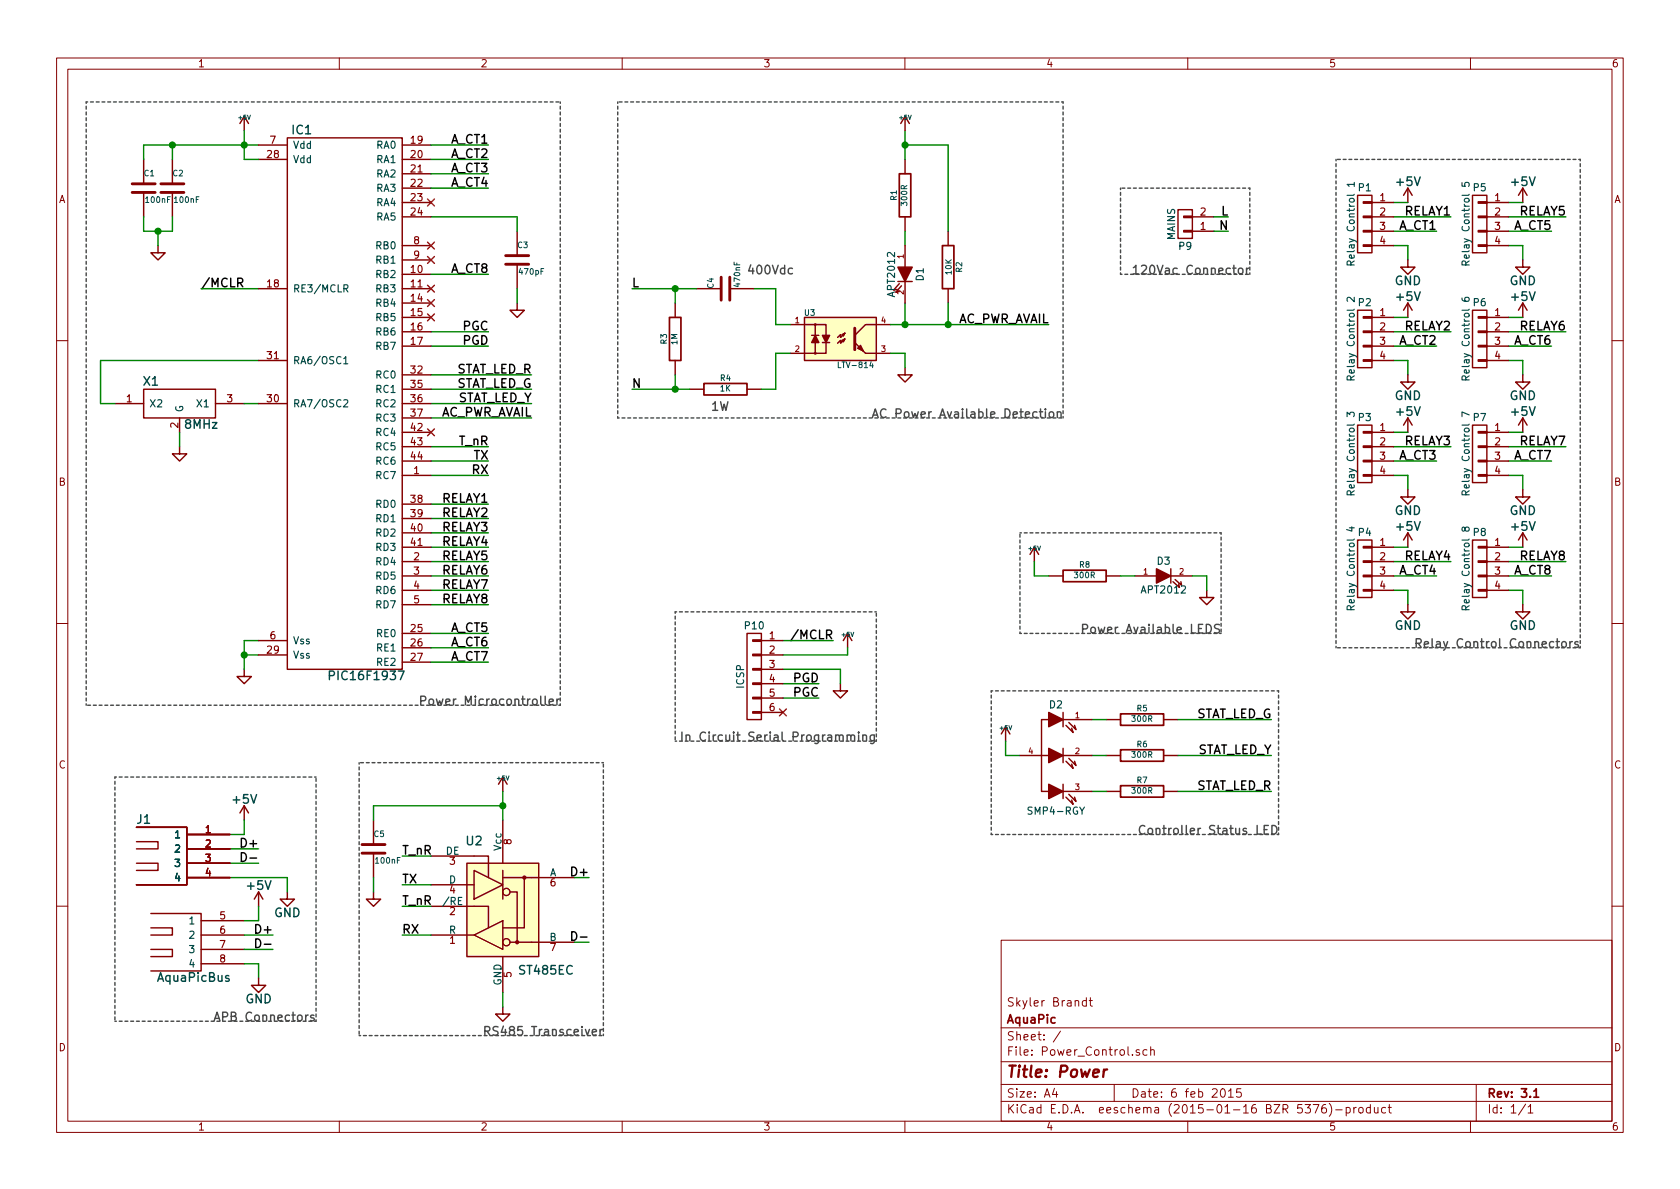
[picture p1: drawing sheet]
<svg xmlns="http://www.w3.org/2000/svg" width="297mm" height="210mm" viewBox="0 0 297 210" stroke-linecap="round" stroke-linejoin="round" font-family="sans-serif">
<g fill="none" stroke="#840000" stroke-width=".18">
<path d="M10 10.3h277v189.9h-277zM12 12.2h273v186.1h-273zM60 10.3v1.9M110 10.3v1.9M160 10.3v1.9M210 10.3v1.9M260 10.3v1.9M10 60.2h2M285 60.2h2M10 110.3h2M285 110.3h2M10 160.2h2"/>
<path d="M177 166.3h108v32h-108zM192.1 177l-.5-.1-.2 .3v.6l.2 .1 .5-.1M192.1 176.4v1.5M192.6 176.9h.5M192.8 176.4v1.3l.3 .2M285 160.2h2M60 198.3v1.9M110 198.3v1.9M160 198.3v1.9M177 194.8h108M177 191.8h108M177 187.8h108"/>
<path d="M177 181.8h108M186.4 192.5l-.3 1h.9M186.8 193v1M187.5 182.3l-1.3 2M197 191.8v3M201.4 185.7a.37 .37 0 0 0-.5 .1v.2l.5 .2 .1 .1-.2 .3-.4-.1M202.8 185.7l-.4-.1-.3 .3 .1 .6 .2 .1 .4-.1M203.5 185.7l.2-.1 .3 .1 .1 .9M203.5 185.1v1.5M210 198.3v1.9M215.9 192.7l.2-.2a.81 .81 0 0 1 .6 .6 .81 .81 0 0 1-.3 .8l-.1 .1a.79 .79 0 0 1-.4-1.3zM217.2 193l.4-.5v1.5"/>
<path d="M217.2 194h.9M219.4 192.5h-.7l-.1 .7 .2-.1 .5 .1 .2 .2-.1 .5-.2 .1-.6-.1M232.2 195.3h1l-.7 1.5M234.4 195.3a.59 .59 0 0 0-.7 .7l.1 .7 .2 .1 .5-.1v-.5l-.1-.2-.4-.1-.3 .3M235 195.1a1.71 1.71 0 0 1 0 2.3M236.2 196.3h1.1M238 195.9l.5-.1 .2 .3-.1 .6h-.6M238 195.8v1.5M239.4 195.8v1M239.8 195.8l-.4 .3M240.3 196l.2-.2 .4 .2 .1 .5-.1 .2-.4 .1-.2-.1zM242.3 195.9l-.4-.1-.3 .3 .1 .6 .2 .1 .4-.1"/>
<path d="M242.3 195.3v1.5M243 195.8l.1 .9 .3 .1 .2-.1M243.6 195.8v1M245 195.9l-.4-.1-.3 .3v.6l.3 .1 .4-.1M245.4 195.8h.6M245.6 195.3v1.3l.4 .2M260 198.3v1.9M261 191.8v6.5M269.7 195.2l-1.2 2M270.2 195.8l.4-.5v1.5M270.2 196.8h.8"/>
</g>
<path d="M159 30.7h2v7.6h-2zM118.4 56.1h2v7.6h-2zM166.6 43.4h2.1v7.6h-2.1zM124.5 67.8h7.6v2h-7.6zM188 100.8h7.6v2.1h-7.6zM198.1 126.2h7.6v2.1h-7.6zM198.1 132.6h7.6v2h-7.6zM198.1 138.9h7.6v2.1h-7.6zM271.2 193l.4-.5v1.5M271.2 194h.9" fill="none" stroke="#840000" stroke-width=".3"/>
<path d="M195.2 189.1l-.2 1.3M195.8 189.1a.54 .54 0 0 0-.7 .4" fill="none" stroke="#840000" stroke-width=".41"/>
<g fill="none" stroke="#840000" stroke-width=".25">
<path d="M25.4 28.2v4.3M25.4 34v4.3M30.5 28.2v4.3M30.5 34v4.3M43.2 20.6l-.8 1.2M43.2 20.6v2.5M43.2 20.6l.7 1.2M45.7 25.6h5.1M45.7 28.2h5.1M50.8 24.4h20.3v94h-20.3zM71.1 38.3h5.1M71.1 25.6h5.1"/>
<path d="M71.1 28.2h5.1M71.1 30.7h5.1M71.1 33.3h5.1M71.1 35.8h5.1M160 20.6v2.5M160 28.2v2.5M160 38.3v2.6M160 20.6l-.7 1.2M160 20.6l.8 1.2M208.3 37.1h2.5v5.1h-2.5zM209.3 38.2h1.5v.3h-1.5zM210.8 38.3h3.8"/>
<path d="M240 34.5h2.6v10.2h-2.6zM241 38.2h1.6v.3h-1.6zM241 35.7h1.6v.2h-1.6zM242.6 38.3h3.8M242.6 35.8h3.8M248.9 33.3v2.5M248.9 33.3l-.7 1.2M248.9 33.3l.8 1.2M260.3 34.5h2.6v10.2h-2.6zM261.4 38.2h1.5v.3h-1.5zM261.4 35.7h1.5v.2h-1.5zM262.9 38.3h3.8"/>
<path d="M262.9 35.8h3.8M269.2 33.3v2.5M269.2 33.3l-.7 1.2M269.2 33.3l.8 1.2M27.9 43.4v1.3h1.3l-1.3 1.3-1.2-1.3h1.2M45.7 51h5.1M71.1 51h5.1M71.1 43.4h5.1M71.1 46h5.1M71.1 48.5h5.1M71.1 53.6h5.1M71.1 56.1h5.1"/>
<path d="M71.1 58.7h5.1M91.4 53.6v1.3h1.3l-1.3 1.2-1.2-1.2h1.2M91.4 40.9v4.3M91.4 46.7v4.3M119.4 53.6v2.5M123.2 51h4.3M129 51h4.3M139.7 57.4h6.3v1.9M142.2 56.1h12.7v7.6h-12.7zM143.5 59.3h1.3M144.1 57.4v1.9M148.9 59.2l.5-.3-.3 .5z"/>
<path d="M149.4 58.9l-.8 .8v-.5l-.5 .5M149.4 59.9l-.3 .5-.2-.2 .5-.3-.8 .8v-.5l-.5 .5M157.5 57.4h-4.5l-1.9 1.9M158.7 49.8h2.6M159 50.2l-1 1.1 .6-.1M159.4 50.5l-1 1.2 .6-.1M160 43.4v3.8M160 49.8v3.8M167.6 40.9v2.5M167.6 51v2.6M209.3 40.8h1.5v.2h-1.5zM210.8 40.9h3.8"/>
<path d="M240 54.9h2.6v10.1h-2.6zM241 58.5h1.6v.3h-1.6zM241 56h1.6v.3h-1.6zM241 43.3h1.6v.3h-1.6zM241 40.8h1.6v.2h-1.6zM242.6 40.9h3.8M242.6 43.4h3.8M242.6 56.1h3.8M242.6 58.7h3.8M248.9 46v1.2h1.3l-1.3 1.3-1.3-1.3h1.3M248.9 53.6v2.5M248.9 53.6l-.7 1.3"/>
<path d="M248.9 53.6l.8 1.3M260.3 54.9h2.6v10.1h-2.6zM261.4 58.5h1.5v.3h-1.5zM261.4 56h1.5v.3h-1.5zM261.4 43.3h1.5v.3h-1.5zM261.4 40.8h1.5v.2h-1.5zM262.9 40.9h3.8M262.9 43.4h3.8M262.9 56.1h3.8M262.9 58.7h3.8M269.2 46v1.2h1.3l-1.3 1.3-1.2-1.3h1.2M269.2 53.6v2.5"/>
<path d="M269.2 53.6l-.7 1.3M269.2 53.6l.8 1.3M20.3 71.4h5.1M25.4 68.8h12.7v5.1h-12.7zM31.7 79v1.3h1.3l-1.3 1.2-1.2-1.2h1.2M31.7 73.9v2.5M38.1 71.4h5.1M45.7 71.4h5.1M45.7 63.7h5.1M71.1 68.8h5.1M71.1 71.4h5.1M71.1 66.3h5.1"/>
<path d="M71.1 76.4h5.1M71.1 79h5.1M71.1 61.2h5.1M71.1 73.9h5.1M119.4 63.7v2.6M121.9 68.8h2.6M132.1 68.8h2.5M144.1 60.6v1.9M145.4 60.6h1.3M146 60.6v1.9h-6.3M153 62.5h4.5M160 65v1.3h1.3l-1.3 1.3-1.3-1.3h1.3"/>
<path d="M240 75.2h2.6v10.1h-2.6zM241 78.9h1.6v.2h-1.6zM241 76.3h1.6v.3h-1.6zM241 63.6h1.6v.3h-1.6zM241 61.1h1.6v.2h-1.6zM242.6 63.7h3.8M242.6 76.4h3.8M242.6 79h3.8M242.6 61.2h3.8M248.9 66.3v1.3h1.3l-1.3 1.2-1.3-1.2h1.3M248.9 73.9v2.5M248.9 73.9l-.7 1.3"/>
<path d="M248.9 73.9l.8 1.3M260.3 75.2h2.6v10.1h-2.6zM261.4 78.9h1.5v.2h-1.5zM261.4 76.3h1.5v.3h-1.5zM261.4 63.6h1.5v.3h-1.5zM261.4 61.1h1.5v.2h-1.5zM262.9 63.7h3.8M262.9 76.4h3.8M262.9 79h3.8M262.9 61.2h3.8M269.2 66.3v1.3h1.3l-1.3 1.2-1.2-1.2h1.2M269.2 73.9v2.5"/>
<path d="M269.2 73.9l-.7 1.3M269.2 73.9l.8 1.3M71.1 84.1h5.1M71.1 99.3h5.1M71.1 94.2h5.1M71.1 96.8h5.1M71.1 81.5h5.1M71.1 89.1h5.1M71.1 91.7h5.1M182.9 96.8l-.8 1.2M182.9 96.8v2.5M182.9 96.8l.7 1.2"/>
<path d="M240 95.5h2.6v10.2h-2.6zM241 99.2h1.6v.2h-1.6zM241 96.6h1.6v.3h-1.6zM241 83.9h1.6v.3h-1.6zM241 81.4h1.6v.3h-1.6zM242.6 84.1h3.8M242.6 99.3h3.8M242.6 96.8h3.8M242.6 81.5h3.8M248.9 86.6v1.3h1.3l-1.3 1.2-1.3-1.2h1.3M248.9 94.2l-.7 1.3M248.9 94.2v2.6"/>
<path d="M248.9 94.2l.8 1.3M260.3 95.5h2.6v10.2h-2.6zM261.4 99.2h1.5v.2h-1.5zM261.4 96.6h1.5v.3h-1.5zM261.4 83.9h1.5v.3h-1.5zM261.4 81.4h1.5v.3h-1.5zM262.9 84.1h3.8M262.9 99.3h3.8M262.9 96.8h3.8M262.9 81.5h3.8M269.2 86.6v1.3h1.3l-1.3 1.2-1.2-1.2h1.2M269.2 94.2l-.7 1.3"/>
<path d="M269.2 94.2v2.6M269.2 94.2l.8 1.3M43.2 118.4v1.2h1.2l-1.2 1.3-1.3-1.3h1.3M45.7 113.3h5.1M45.7 115.8h5.1M71.1 101.8h5.1M71.1 104.4h5.1M71.1 106.9h5.1M71.1 112h5.1M71.1 114.5h5.1M71.1 117.1h5.1M132.1 112h2.5v15.2h-2.5z"/>
<path d="M133.1 118.2h1.5v.3h-1.5zM133.1 115.7h1.5v.2h-1.5zM133.1 113.2h1.5v.2h-1.5zM134.6 113.3h3.8M134.6 115.8h3.8M134.6 118.4h3.8M149.9 112l-.8 1.3M149.9 112v2.5M149.9 112l.7 1.3M185.4 101.8h2.6M195.6 101.8h2.5M200.7 101.8h3.8"/>
<path d="M207 100.6v2.5M207 101.8h3.8M207.4 102.9l1.1 1-.1-.7M207.8 102.5l1.1 1-.1-.6M213.4 104.4v1.3h1.2l-1.2 1.2-1.3-1.2h1.3M241 104.3h1.6v.2h-1.6zM241 101.7h1.6v.3h-1.6zM242.6 101.8h3.8M242.6 104.4h3.8M248.9 106.9v1.3h1.3l-1.3 1.3-1.3-1.3h1.3M261.4 104.3h1.5v.2h-1.5zM261.4 101.7h1.5v.3h-1.5z"/>
<path d="M262.9 101.8h3.8M262.9 104.4h3.8M269.2 106.9v1.3h1.3l-1.3 1.3-1.2-1.3h1.2M88.9 137.4v2.5M88.9 137.4l-.8 1.3M88.9 137.4l.8 1.3M133.1 125.9h1.5v.2h-1.5zM133.1 123.3h1.5v.3h-1.5zM133.1 120.8h1.5v.2h-1.5zM134.6 120.9h3.8M134.6 123.4h3.8M134.6 126h3.8"/>
<path d="M148.6 120.9v1.3h1.3l-1.3 1.2-1.3-1.2h1.3M177.8 128.5l-.8 1.3M177.8 128.5v2.6M177.8 128.5l.8 1.3M180.3 133.6h5.1M185.4 127.2h-1.3v12.7h1.3M188 127.2h5M188 133.6h5M188 139.9h5M188 126v2.5M188 132.3v2.6M188 138.7v2.5"/>
<path d="M188.5 134.6l1.2 1.3-.2-.8M188.5 128.3l1.2 1.2-.2-.7M189 134.1l1.2 1.3-.2-.8M189 127.8l1.2 1.2-.2-.7M195.6 127.2h2.5M195.6 133.6h2.5M195.6 139.9h2.5M205.7 127.2h2.6M205.7 133.6h2.6M205.7 139.9h2.6M24.1 146.3h8.9v10.2h-8.9M24.1 152.6h3.8v1.3h-3.8"/>
<path d="M24.1 148.8h3.8v1.3h-3.8M33 155.2h7.6M33 147.6h7.6M33 150.1h7.6M33 152.6h7.6M43.2 142.5v2.5M43.2 142.5l-.8 1.3M43.2 142.5l.7 1.3M45.7 157.7l-.7 1.3M45.7 157.7v2.6M45.7 157.7l.8 1.3M50.8 157.7v1.3h1.3l-1.3 1.3-1.3-1.3h1.3"/>
<path d="M66 157.7v1.3h1.3l-1.3 1.3-1.2-1.3h1.2M66 145v4.3M66 150.9v4.3M76.2 151.4h10.2v3.8M76.2 156.5h7.6M82.5 152.6h12.7v16.6h-12.7zM83.8 153.9l5.1 2.6-5.1 2.5zM88.9 155.2h3.8v8.9h-3.8M88.9 145v7.6M88.9 153.9v5.1M90.2 157.7h1.2v8.9h-1.2M92.7 155.2h8.9"/>
<path d="M188.5 141l1.2 1.2-.2-.7M189 140.5l1.2 1.2-.2-.7M26.7 167.9h3.8v1.3h-3.8M26.7 164.1h3.8v1.2h-3.8M26.7 161.5h8.9v10.2h-8.9M35.6 165.3h7.6M35.6 162.8h7.6M35.6 167.9h7.6M35.6 170.4h7.6M45.7 173v1.2h1.3l-1.3 1.3-1.3-1.3h1.3M76.2 160.3h10.2v3.8M76.2 165.3h7.6"/>
<path d="M83.8 165.3l5.1-2.5v5.1zM88.9 178v1.3h1.3l-1.3 1.3-1.3-1.3h1.3M88.9 169.2v6.3M91.4 166.6h10.2"/>
<circle cx="144.1" cy="57.4" r=".13"/>
<circle cx="144.1" cy="62.5" r=".13"/>
<circle cx="89.5" cy="157.7" r=".63"/>
<circle cx="89.5" cy="166.6" r=".63"/>
</g>
<g fill="none" stroke="#f00" stroke-width=".25">
<path d="M75.6 35.2l1.2 1.2M76.8 35.2l-1.2 1.2M75.6 42.8l1.2 1.2M75.6 45.4l1.2 1.2M75.6 50.4l1.2 1.3M75.6 53l1.2 1.2M75.6 55.5l1.2 1.2M76.8 42.8l-1.2 1.2M76.8 45.4l-1.2 1.2M76.8 50.4l-1.2 1.3M76.8 53l-1.2 1.2M76.8 55.5l-1.2 1.2"/>
<path d="M75.6 75.8l1.2 1.3M76.8 75.8l-1.2 1.3M137.8 125.4l1.2 1.2M139 125.4l-1.2 1.2"/>
</g>
<g fill="none" stroke="#008400" stroke-width=".25">
<path d="M25.4 38.3v2.6h5.1v-2.6M30.5 25.6v2.6M43.2 23.1v5.1h2.5M45.7 25.6h-20.3v2.6M76.2 25.6h10.2M76.2 38.3h15.2v2.6M76.2 28.2h10.2M76.2 30.7h10.2M76.2 33.3h10.2M160 23.1v5.1M160 25.6h7.6v15.3M214.6 38.3h2.6"/>
<path d="M246.4 38.3h10.1M246.4 35.8h2.5M266.7 38.3h10.2M266.7 35.8h2.5M27.9 40.9v2.5M35.6 51h10.1M76.2 58.7h10.2M76.2 48.5h10.2M91.4 51v2.6M111.8 51h11.4M119.4 51v2.6M133.3 51h3.9v6.4h2.5"/>
<path d="M157.5 57.4h27.9M160 40.9v2.5M160 53.6v3.8M167.6 53.6v3.8M214.6 40.9h2.6M246.4 58.7h10.1M246.4 40.9h7.6M246.4 43.4h2.5v2.6M246.4 56.1h2.5M266.7 58.7h10.2M266.7 40.9h7.6M266.7 43.4h2.5v2.6"/>
<path d="M266.7 56.1h2.5M31.7 76.4v2.6M43.2 71.4h2.5M45.7 63.7h-27.9v7.7h2.5M76.2 68.8h17.8M76.2 66.3h17.8M76.2 71.4h17.8M76.2 61.2h10.2M76.2 79h10.2M76.2 73.9h17.8M111.8 68.8h10.1M119.4 66.3v2.5"/>
<path d="M139.7 62.5h-2.5v6.3h-2.6M157.5 62.5h2.5v2.5M246.4 61.2h7.6M246.4 63.7h2.5v2.6M246.4 79h10.1M246.4 76.4h2.5M266.7 61.2h7.6M266.7 63.7h2.5v2.6M266.7 79h10.2M266.7 76.4h2.5M76.2 84.1h10.2M76.2 81.5h10.2"/>
<path d="M76.2 99.3h10.2M76.2 89.1h10.2M76.2 91.7h10.2M76.2 94.2h10.2M76.2 96.8h10.2M182.9 99.3v2.5h2.5M246.4 84.1h2.5v2.5M246.4 81.5h7.6M246.4 99.3h10.1M246.4 96.8h2.5M266.7 84.1h2.5v2.5M266.7 81.5h7.6"/>
<path d="M266.7 99.3h10.2M266.7 96.8h2.5M43.2 115.8h2.5M45.7 113.3h-2.5v5.1M76.2 104.4h10.2M76.2 106.9h10.2M76.2 101.8h10.2M76.2 112h10.2M76.2 114.5h10.2M76.2 117.1h10.2M138.4 113.3h8.9M138.4 118.4h10.2v2.5"/>
<path d="M149.9 114.5v1.3h-11.5M198.1 101.8h2.6M210.8 101.8h2.6v2.6M246.4 104.4h2.5v2.5M246.4 101.8h7.6M266.7 104.4h2.5v2.5M266.7 101.8h7.6M88.9 139.9v5.1M138.4 120.9h6.4M138.4 123.4h6.4M177.8 131.1v2.5h2.5M193 133.6h2.6"/>
<path d="M193 139.9h2.6M193 127.2h2.6M208.3 133.6h16.5M208.3 139.9h16.5M208.3 127.2h16.5M40.6 155.2h10.2v2.5M40.6 152.6h5.1M40.6 150.1h5.1M43.2 145v2.6h-2.6M66 155.2v2.5M71.1 156.5h5.1M71.1 151.4h5.1"/>
<path d="M88.9 142.5h-22.9v2.5M43.2 165.3h5.1M43.2 170.4h2.5v2.6M43.2 167.9h5.1M45.7 160.3v2.5h-2.5M71.1 165.3h5.1M71.1 160.3h5.1M88.9 175.5v2.5"/>
</g>
<g fill="#840000" stroke="#840000" stroke-width=".25">
<path d="M185.4 126l2.6 1.2-2.6 1.3z"/>
<path d="M185.4 138.7l2.6 1.2-2.6 1.3z"/>
<path d="M185.4 132.3l2.6 1.3-2.6 1.3z"/>
<path d="M151.1 60.6l1.9 1.9z"/>
<path d="M144.1 59.3l.7 1.3h-1.3z"/>
<path d="M145.4 59.3h1.3l-.7 1.3z"/>
<path d="M151.6 61.6l.5-.5 .6 1z"/>
<path d="M204.5 100.6l2.5 1.2-2.5 1.3z"/>
<path d="M158.7 47.2h2.6l-1.3 2.6z"/>
<circle cx="91.4" cy="166.6" r=".25"/>
<circle cx="92.7" cy="155.2" r=".25"/>
</g>
<path d="M23.4 34h4M23.4 32.5h4M28.4 34h4.1M28.4 32.5h4.1M89.4 46.7h4.1M89.4 45.2h4.1M127.5 49v4.1M129 49v4.1M151.1 58v3.8M64 150.9h4.1M64 149.3h4.1" fill="none" stroke="#840000" stroke-width=".51"/>
<g fill="#ffffc2" stroke="#ffffc2" stroke-width=".25">
<path d="M142.2 56.1h12.7v7.6h-12.7z"/>
<path d="M82.5 152.6h12.7v16.6h-12.7z"/>
</g>
<path d="M154 64l-.2 .7h.6" fill="none" stroke="#004848" stroke-width=".18"/>
<g fill="#008400" stroke="#008400" stroke-width=".25">
<circle cx="160" cy="57.4" r=".51"/>
<circle cx="160" cy="25.6" r=".51"/>
<circle cx="167.6" cy="57.4" r=".51"/>
<circle cx="88.9" cy="142.5" r=".51"/>
<circle cx="27.9" cy="40.9" r=".51"/>
<circle cx="30.5" cy="25.6" r=".51"/>
<circle cx="43.2" cy="115.8" r=".51"/>
<circle cx="43.2" cy="25.6" r=".51"/>
<circle cx="119.4" cy="51" r=".51"/>
<circle cx="119.4" cy="68.8" r=".51"/>
</g>
<path d="M42 50l.8-.1 .1-.2-.1-.4-.2-.1h-.6v1.5M42.4 50l.5 .7M42.7 150.8a.77 .77 0 0 1 .9 .8 .77 .77 0 0 1-.9 .7zM44.2 151.7h1.2M45.2 166a.77 .77 0 0 1 .9 .8 .77 .77 0 0 1-.9 .8zM46.7 167h1.2M101.1 164.8a.77 .77 0 0 1 .9 .7 .77 .77 0 0 1-.9 .8z" fill="none" stroke="#000" stroke-width=".25"/>
<g fill="none" stroke="#484848" stroke-width=".25">
<path d="M140.1 47.5a.48 .48 0 0 0-.7 .1v.7a.48 .48 0 0 0 .7 .1M200.4 47.3l.4-.4v1.5M200.4 48.4h.9M201.8 47.1l.3-.2h.3l.2 .2 .1 .2-.1 .3-.8 .8h.9M220.8 47.4l-.3 .1-.1 .2M154.3 73.8l.5-1.5 .5 1.5M154.4 73.4h.7M156.6 72.5a.62 .62 0 0 0-.7-.1 .62 .62 0 0 0-.2 .8 .58 .58 0 0 0 .3 .6 .58 .58 0 0 0 .6-.1M186.9 73l.1-.1a.36 .36 0 0 1 .6 .1v.8M186.9 72.8v1M191.4 111.2l.8-.1 .1-.2-.1-.3-.2-.2h-.6v1.5M215.6 110.5a.62 .62 0 0 0-.8 .1v.4l.7 .3v.5a.62 .62 0 0 1-.8 .1"/>
<path d="M250.4 113.8l.7-.1 .2-.2-.1-.4-.2-.2h-.6v1.6M250.8 113.8l.5 .7M251.8 114l.8-.2-.1-.3h-.4l-.3 .2 .1 .7h.6M279 113.5h-.3l-.3 .2 .1 .2 .5 .1v.4h-.6M74.4 123.9l.7-.1 .2-.2-.1-.3-.2-.2h-.6v1.5M75.9 123.8l.2-.2 .5 .2 .1 .6-.2 .2h-.4l-.2-.1zM98.5 123.6v1M98.9 123.6l-.3 .1-.1 .2M120.6 129.5v1.5M121.3 130.1l.1-.1a.36 .36 0 0 1 .6 .2v.8M121.3 130v1M124.7 129.6a.62 .62 0 0 0-.7 0 .62 .62 0 0 0-.2 .7 .58 .58 0 0 0 .3 .6 .58 .58 0 0 0 .6-.1"/>
<path d="M154.6 130v1.2l-.3 .3-.4-.1M154.6 130a.48 .48 0 0 0-.7 .1v.7a.48 .48 0 0 0 .7 .1M202.4 146.1a.62 .62 0 0 0-.7 0 .62 .62 0 0 0-.3 .7 .58 .58 0 0 0 .4 .6 .58 .58 0 0 0 .6-.1M203 146.6l.3-.1 .4 .1 .1 .6-.2 .2-.3 .1-.3-.2zM224.9 146a.77 .77 0 0 1 .9 .7 .77 .77 0 0 1-.9 .8zM55.5 179.6l-.4-.1-.2 .2 .1 .2 .5 .2v.3h-.6M37.9 180.5l.5-1.5 .5 1.5M38 180.1h.7M85.7 182.3h.8l.1-.3-.1-.3-.2-.2h-.6v1.6M86.1 182.3l.5 .8"/>
</g>
<g fill="none" stroke="#484848" stroke-width=".25" stroke-dasharray=".5" stroke-dashoffset=".3">
<path d="M15.2 18h83.9M99.1 18v106.7M109.2 18v55.9M188 18h-78.8M198.1 33.3v15.2M221 33.3h-22.9M279.4 28.2h-43.2M279.4 28.2v86.3M198.1 48.5h22.9M221 48.5v-15.2M109.2 73.9h78.8M188 73.9v-55.9"/>
<path d="M215.9 94.2h-35.6M215.9 94.2v17.8M119.4 108.2v22.9M154.9 108.2h-35.5M180.3 112v-17.8M215.9 112h-35.6M236.2 114.5v-86.3M279.4 114.5h-43.2M15.2 124.7v-106.7M20.3 137.4v43.2M55.9 137.4h-35.6M63.5 134.9v48.2"/>
<path d="M99.1 124.7h-83.9M106.7 134.9h-43.2M119.4 131.1h35.5M154.9 131.1v-22.9M175.3 122.2v25.4M226.1 122.2h-50.8M175.3 147.6h50.8M226.1 147.6v-25.4M20.3 180.6h35.6M55.9 180.6v-43.2M63.5 183.1h43.2M106.7 183.1v-48.2"/>
</g>
<path d="M58.2 119.5l.8-.1 .1-.2v-.4l-.3-.1h-.6v1.5M70.4 118.7h1.1l-.7 1.5M40.5 172.6l-.4-.1-.2 .2 .1 .2 .5 .2v.4h-.6" fill="none" stroke="#004848" stroke-width=".25"/>
<g fill="none" stroke="#004848" stroke-width=".2">
<path d="M239.4 32.6h-1.2l.3 .4M239.4 32.3v.7M258.5 32.3v.6l.6 .1-.1-.2 .1-.5h.5l.2 .2-.2 .5M60.8 51l.6-.1 .1-.4-.7-.1v1.2M61.1 51l.4 .6M238.8 46.9v-.7h-.5l-.1 .7h1.2M239.4 52.6v.8l-.9-.8h-.2l-.1 .2 .1 .5M239.4 46.1l-.6 .5M258.5 52.7a.47 .47 0 0 0 .5 .6l.7-.1 .1-.4-.2-.2h-.4l-.2 .1v.4l.2 .2M259.2 46.9l-.1-.7h-.5l-.1 .7h1.3M259.8 46.1l-.6 .5M60.8 70.8l.5-.1 .1 .1 .1 .2-.8 1h.8"/>
<path d="M60.8 63.4l.3-.3v1.2M60.8 64.3h.7M238.2 73.7v-.8l.5 .4 .1-.4h.5l.1 .2-.1 .6M238.8 67.2v-.6l-.5-.1-.1 .7h1.2M239.4 66.5l-.6 .4M259.2 67.2l-.1-.6-.5-.1-.1 .7h1.3M259.8 73.4l-1.3-.6v.9M259.8 66.5l-.6 .4M238.6 93.3h.8M238.8 87.5v-.6l-.5-.1-.1 .7h1.2M239 93.2v.7l-.9-.3M239.4 86.8l-.6 .4"/>
<path d="M259 93.4l.3-.2 .3 .1 .2 .1-.1 .4-.4 .1-.2-.1-.2-.5h-.3l-.1 .5 .3 .1 .2-.2M259.2 87.5l-.1-.6-.5-.1-.1 .7h1.3M259.8 86.8l-.6 .4M238.8 107.8v-.6h-.5l-.1 .6h1.2M239.4 107.1l-.6 .4M259.2 107.8l-.1-.6h-.5l-.1 .6h1.3M259.8 107.1l-.6 .4"/>
</g>
<text font-size="2.8" fill="#840000" x="178" y="190.5">Title: Power</text>
<g font-size="2.1" fill="#004848">
<text x="51.7" y="23.7">IC1</text>
<text x="247" y="32.9">+5V</text>
<text x="267.3" y="32.9">+5V</text>
<text x="246.6" y="50.4">GND</text>
<text x="247" y="53.2">+5V</text>
<text x="266.9" y="50.4">GND</text>
<text x="267.3" y="53.2">+5V</text>
<text x="25.4" y="68.2">X1</text>
<text x="246.6" y="70.7">GND</text>
<text x="266.9" y="70.7">GND</text>
<text x="32.8" y="75.8">8MHz</text>
<text x="247" y="73.5">+5V</text>
<text x="267.3" y="73.5">+5V</text>
<text x="246.6" y="91.1">GND</text>
<text x="247" y="93.8">+5V</text>
<text x="266.9" y="91.1">GND</text>
<text x="267.3" y="93.8">+5V</text>
<text x="246.6" y="111.4">GND</text>
<text x="266.9" y="111.4">GND</text>
<text x="58.8" y="120.3">PIC16F1937</text>
<text x="41.3" y="142.1">+5V</text>
<text x="24.2" y="145.7">J1</text>
<text x="82.5" y="149.5">U2</text>
<text x="43.8" y="157.3">+5V</text>
<text x="48.4" y="162.2">GND</text>
<text x="28" y="173.6">AquaPicBus</text>
<text x="91.9" y="172.3">ST485EC</text>
<text x="43.4" y="177.4">GND</text>
</g>
<g font-size="2.1">
<text x="79.6" y="25.4">A_CT1</text>
<text x="79.6" y="27.9">A_CT2</text>
<text x="79.6" y="30.5">A_CT3</text>
<text x="79.6" y="33">A_CT4</text>
<text x="215.6" y="40.6">N</text>
<text x="215.9" y="38.1">L</text>
<text x="247.3" y="40.6">A_CT1</text>
<text x="248.2" y="38.1">RELAY1</text>
<text x="267.6" y="40.6">A_CT5</text>
<text x="268.5" y="38.1">RELAY5</text>
<text x="35.6" y="50.8">/MCLR</text>
<text x="79.6" y="48.3">A_CT8</text>
<text x="111.8" y="50.8">L</text>
<text x="81.8" y="58.4">PGC</text>
<text x="168.7" y="57.1">AC_PWR_AVAIL</text>
<text x="248.2" y="58.4">RELAY2</text>
<text x="268.5" y="58.4">RELAY6</text>
<text x="81.8" y="61">PGD</text>
<text x="247.3" y="61">A_CT2</text>
<text x="267.6" y="61">A_CT6</text>
<text x="80.2" y="68.6">STAT_LED_G</text>
<text x="80.3" y="66">STAT_LED_R</text>
<text x="80.4" y="71.1">STAT_LED_Y</text>
<text x="111.8" y="68.6">N</text>
<text x="77.2" y="73.7">AC_PWR_AVAIL</text>
<text x="81.1" y="78.7">T_nR</text>
<text x="83.4" y="83.8">RX</text>
<text x="83.6" y="81.3">TX</text>
<text x="247.3" y="81.3">A_CT3</text>
<text x="248.2" y="78.7">RELAY3</text>
<text x="267.6" y="81.3">A_CT7</text>
<text x="268.5" y="78.7">RELAY7</text>
<text x="78" y="88.9">RELAY1</text>
<text x="78" y="91.4">RELAY2</text>
<text x="78" y="94">RELAY3</text>
<text x="78" y="101.6">RELAY6</text>
<text x="78" y="99.1">RELAY5</text>
<text x="78" y="96.5">RELAY4</text>
<text x="247.3" y="101.6">A_CT4</text>
<text x="248.2" y="99.1">RELAY4</text>
<text x="267.6" y="101.6">A_CT8</text>
<text x="268.5" y="99.1">RELAY8</text>
<text x="78" y="104.1">RELAY7</text>
<text x="78" y="106.7">RELAY8</text>
<text x="79.6" y="111.8">A_CT5</text>
<text x="140.6" y="113">/MCLR</text>
<text x="79.6" y="114.3">A_CT6</text>
<text x="79.6" y="116.8">A_CT7</text>
<text x="140.2" y="120.6">PGD</text>
<text x="140.2" y="123.2">PGC</text>
<text x="211" y="127">STAT_LED_G</text>
<text x="211.2" y="133.3">STAT_LED_Y</text>
<text x="211.1" y="139.7">STAT_LED_R</text>
<text x="43" y="149.9">D+</text>
<text x="71.1" y="151.1">T_nR</text>
<text x="71.1" y="156.2">TX</text>
<text x="71.1" y="160">T_nR</text>
<text x="45.5" y="165.1">D+</text>
<text x="71.1" y="165.1">RX</text>
</g>
<g font-size="2.1" fill="#484848">
<text x="132.1" y="48.5">400Vdc</text>
<text x="202.5" y="48.5">120Vac Connector</text>
<text x="125.7" y="72.6">1W</text>
<text x="157.8" y="73.9">AC Power Available Detection</text>
<text x="193.4" y="112">Power Available LEDS</text>
<text x="253.2" y="114.5">Relay Control Connectors</text>
<text x="76.7" y="124.7">Power Microcontroller</text>
<text x="125" y="131.1">In Circuit Serial Programming</text>
<text x="204" y="147.6">Controller Status LED</text>
<text x="39" y="180.6">APB Connectors</text>
<text x="87.7" y="183.1">RS485 Transceiver</text>
</g>
<g font-size="2.1" fill="#008400">
<text x="101.4" y="154.9">D+</text>
<text x="101.9" y="166.4">D-</text>
</g>
<g font-size="2.1" fill="#840000">
<text x="178" y="178">Skyler Brandt</text>
<text x="178" y="184">Sheet: /</text>
<text x="178" y="181">AquaPic</text>
<text x="178" y="186.7">File: Power_Control.sch</text>
<text x="178" y="196.9">KiCad E.D.A. eeschema (2015-01-16 BZR 5376)-product</text>
<text x="178" y="194.1">Size: A4</text>
<text x="200" y="194.1">Date: 6 feb 2015</text>
<text x="263" y="194.1">Rev: 3.1</text>
<text x="263" y="196.9">Id: 1/1</text>
</g>
<g font-size="1.8" fill="#840000">
<text x="35" y="11.9">1</text>
<text x="85" y="11.9">2</text>
<text x="135" y="11.9">3</text>
<text x="185" y="11.9">4</text>
<text x="235" y="11.9">5</text>
<text x="285" y="11.9">6</text>
<text x="47.3" y="27.9">28</text>
<text x="47.8" y="25.4">7</text>
<text x="72.7" y="27.9">20</text>
<text x="72.7" y="25.4">19</text>
<text x="10.4" y="35.9">A</text>
<text x="72.7" y="30.5">21</text>
<text x="72.7" y="33">22</text>
<text x="72.7" y="35.6">23</text>
<text x="244" y="35.6">1</text>
<text x="264.3" y="35.6">1</text>
<text x="285.4" y="35.9">A</text>
<text x="72.7" y="38.1">24</text>
<text x="212.2" y="40.6">1</text>
<text x="212.2" y="38.1">2</text>
<text x="244" y="38.1">2</text>
<text x="244" y="40.6">3</text>
<text x="264.3" y="38.1">2</text>
<text x="264.3" y="40.6">3</text>
<text x="73.2" y="43.2">8</text>
<text x="73.2" y="45.7">9</text>
<text x="244" y="43.2">4</text>
<text x="264.3" y="43.2">4</text>
<text x="47.3" y="50.8">18</text>
<text x="72.7" y="48.3">10</text>
<text x="72.7" y="50.8">11</text>
<text x="72.7" y="53.3">14</text>
<text x="72.7" y="55.9">15</text>
<text x="72.7" y="58.4">16</text>
<text x="244" y="55.9">1</text>
<text x="244" y="58.4">2</text>
<text x="264.3" y="55.9">1</text>
<text x="264.3" y="58.4">2</text>
<text x="47.3" y="63.5">31</text>
<text x="72.7" y="61">17</text>
<text x="244" y="61">3</text>
<text x="244" y="63.5">4</text>
<text x="264.3" y="61">3</text>
<text x="264.3" y="63.5">4</text>
<text x="22.4" y="71.1">1</text>
<text x="40.2" y="71.1">3</text>
<text x="47.3" y="71.1">30</text>
<text x="72.7" y="66">32</text>
<text x="72.7" y="68.6">35</text>
<text x="72.7" y="71.1">36</text>
<text x="31.5" y="75.7" transform="rotate(-90 31.5 75.7)">2</text>
<text x="72.7" y="76.2">42</text>
<text x="72.7" y="73.7">37</text>
<text x="244" y="76.2">1</text>
<text x="264.3" y="76.2">1</text>
<text x="72.7" y="78.7">43</text>
<text x="72.7" y="81.3">44</text>
<text x="73.2" y="83.8">1</text>
<text x="244" y="78.7">2</text>
<text x="244" y="81.3">3</text>
<text x="244" y="83.8">4</text>
<text x="264.3" y="78.7">2</text>
<text x="264.3" y="81.3">3</text>
<text x="264.3" y="83.8">4</text>
<text x="10.4" y="85.9">B</text>
<text x="72.7" y="88.9">38</text>
<text x="285.4" y="85.9">B</text>
<text x="72.7" y="94">40</text>
<text x="72.7" y="91.4">39</text>
<text x="72.7" y="96.5">41</text>
<text x="73.2" y="99.1">2</text>
<text x="73.2" y="101.6">3</text>
<text x="244" y="96.5">1</text>
<text x="244" y="99.1">2</text>
<text x="244" y="101.6">3</text>
<text x="264.3" y="96.5">1</text>
<text x="264.3" y="99.1">2</text>
<text x="264.3" y="101.6">3</text>
<text x="73.2" y="104.1">4</text>
<text x="73.2" y="106.7">5</text>
<text x="244" y="104.1">4</text>
<text x="264.3" y="104.1">4</text>
<text x="47.8" y="113">6</text>
<text x="72.7" y="111.8">25</text>
<text x="136" y="113">1</text>
<text x="47.3" y="115.6">29</text>
<text x="72.7" y="114.3">26</text>
<text x="72.7" y="116.8">27</text>
<text x="136" y="115.6">2</text>
<text x="136" y="118.1">3</text>
<text x="136" y="120.6">4</text>
<text x="136" y="123.2">5</text>
<text x="136" y="125.7">6</text>
<text x="10.4" y="135.9">C</text>
<text x="285.4" y="135.9">C</text>
<text x="36.3" y="147.3">1</text>
<text x="36.3" y="149.9">2</text>
<text x="90.4" y="149.3" transform="rotate(-90 90.4 149.3)">8</text>
<text x="36.3" y="152.4">3</text>
<text x="36.3" y="154.9">4</text>
<text x="79.5" y="152.9">3</text>
<text x="79.5" y="161.8">2</text>
<text x="79.5" y="158">4</text>
<text x="97.3" y="156.7">6</text>
<text x="38.9" y="162.6">5</text>
<text x="38.9" y="165.1">6</text>
<text x="38.9" y="167.6">7</text>
<text x="79.5" y="166.9">1</text>
<text x="38.9" y="170.2">8</text>
<text x="90.4" y="172.8" transform="rotate(-90 90.4 172.8)">5</text>
<text x="97.3" y="168.1">7</text>
<text x="10.4" y="185.9">D</text>
<text x="285.4" y="185.9">D</text>
<text x="35" y="199.9">1</text>
<text x="85" y="199.9">2</text>
<text x="135" y="199.9">3</text>
<text x="185" y="199.9">4</text>
<text x="235" y="199.9">5</text>
<text x="285" y="199.9">6</text>
</g>
<g font-size="1.8" fill="#004848">
<text x="51.8" y="26.3">Vdd</text>
<text x="51.8" y="28.8">Vdd</text>
<text x="66.6" y="28.8">RA1</text>
<text x="66.6" y="26.3">RA0</text>
<text x="66.6" y="31.4">RA2</text>
<text x="66.6" y="33.9">RA3</text>
<text x="240.2" y="33.8">P1</text>
<text x="260.6" y="33.8">P5</text>
<text x="66.6" y="36.4">RA4</text>
<text x="66.6" y="39">RA5</text>
<text x="66.6" y="44.1">RB0</text>
<text x="66.6" y="46.6">RB1</text>
<text x="207.7" y="42.5" transform="rotate(-90 207.7 42.5)">MAINS</text>
<text x="208.5" y="44.2">P9</text>
<text x="239.5" y="46.1" transform="rotate(-90 239.5 46.1)">Relay Control 1</text>
<text x="259.8" y="46.1" transform="rotate(-90 259.8 46.1)">Relay Control 5</text>
<text x="51.8" y="51.7">RE3/MCLR</text>
<text x="66.6" y="49.1">RB2</text>
<text x="66.6" y="51.7">RB3</text>
<text x="158.2" y="52.2" transform="rotate(-90 158.2 52.2)">APT2012</text>
<text x="163.3" y="49.6" transform="rotate(-90 163.3 49.6)">D1</text>
<text x="66.6" y="54.2">RB4</text>
<text x="66.6" y="56.8">RB5</text>
<text x="66.6" y="59.3">RB6</text>
<text x="240.2" y="54.1">P2</text>
<text x="260.6" y="54.1">P6</text>
<text x="51.8" y="64.4">RA6/OSC1</text>
<text x="66.6" y="61.8">RB7</text>
<text x="66.6" y="66.9">RC0</text>
<text x="66.6" y="69.5">RC1</text>
<text x="239.5" y="66.4" transform="rotate(-90 239.5 66.4)">Relay Control 2</text>
<text x="259.8" y="66.4" transform="rotate(-90 259.8 66.4)">Relay Control 6</text>
<text x="26.4" y="72">X2</text>
<text x="32.4" y="72.9" transform="rotate(-90 32.4 72.9)">G</text>
<text x="34.9" y="72">X1</text>
<text x="51.8" y="72">RA7/OSC2</text>
<text x="66.6" y="77.1">RC4</text>
<text x="66.6" y="72">RC2</text>
<text x="66.6" y="74.5">RC3</text>
<text x="240.2" y="74.4">P3</text>
<text x="260.6" y="74.4">P7</text>
<text x="66.6" y="79.6">RC5</text>
<text x="66.6" y="82.2">RC6</text>
<text x="66.6" y="84.7">RC7</text>
<text x="66.6" y="89.8">RD0</text>
<text x="239.5" y="86.7" transform="rotate(-90 239.5 86.7)">Relay Control 3</text>
<text x="259.8" y="86.7" transform="rotate(-90 259.8 86.7)">Relay Control 7</text>
<text x="66.6" y="94.9">RD2</text>
<text x="66.6" y="92.3">RD1</text>
<text x="240.2" y="94.8">P4</text>
<text x="260.6" y="94.8">P8</text>
<text x="66.6" y="99.9">RD4</text>
<text x="66.6" y="97.4">RD3</text>
<text x="204.6" y="99.8">D3</text>
<text x="66.6" y="102.5">RD5</text>
<text x="66.6" y="105">RD6</text>
<text x="66.6" y="107.6">RD7</text>
<text x="202" y="104.9">APT2012</text>
<text x="239.5" y="107" transform="rotate(-90 239.5 107)">Relay Control 4</text>
<text x="259.8" y="107" transform="rotate(-90 259.8 107)">Relay Control 8</text>
<text x="51.8" y="113.9">Vss</text>
<text x="66.7" y="112.6">RE0</text>
<text x="131.8" y="111.3">P10</text>
<text x="51.8" y="116.5">Vss</text>
<text x="66.7" y="115.2">RE1</text>
<text x="66.7" y="117.7">RE2</text>
<text x="131.5" y="121.7" transform="rotate(-90 131.5 121.7)">ICSP</text>
<text x="185.6" y="125.2">D2</text>
<text x="31" y="148.2">1</text>
<text x="182.1" y="144">SMP4-RGY</text>
<text x="31" y="150.7">2</text>
<text x="31" y="153.3">3</text>
<text x="31" y="155.8">4</text>
<text x="78.8" y="151.1">DE</text>
<text x="88.6" y="150.4" transform="rotate(-90 88.6 150.4)">Vcc</text>
<text x="97.2" y="154.9">A</text>
<text x="78.5" y="160">/RE</text>
<text x="79.4" y="156.2">D</text>
<text x="33.6" y="163.4">1</text>
<text x="33.6" y="166">2</text>
<text x="79.4" y="165.1">R</text>
<text x="97.2" y="166.4">B</text>
<text x="33.6" y="168.5">3</text>
<text x="33.6" y="171.1">4</text>
<text x="88.6" y="174.3" transform="rotate(-90 88.6 174.3)">GND</text>
</g>
<g font-size="1.4" fill="#004848">
<text x="25.5" y="31.2">C1</text>
<text x="25.9" y="35.9">100nF</text>
<text x="30.6" y="31.2">C2</text>
<text x="30.9" y="35.9">100nF</text>
<text x="158.5" y="35.4" transform="rotate(-90 158.5 35.4)">R1</text>
<text x="160.4" y="36.2" transform="rotate(-90 160.4 36.2)">300R</text>
<text x="91.5" y="43.9">C3</text>
<text x="91.9" y="48.6">470pF</text>
<text x="126.2" y="50.9" transform="rotate(-90 126.2 50.9)">C4</text>
<text x="130.9" y="50.6" transform="rotate(-90 130.9 50.6)">470nF</text>
<text x="168.2" y="48.5" transform="rotate(-90 168.2 48.5)">10K</text>
<text x="170.1" y="48.1" transform="rotate(-90 170.1 48.1)">R2</text>
<text x="142.3" y="55.8">U3</text>
<text x="117.9" y="60.8" transform="rotate(-90 117.9 60.8)">R3</text>
<text x="119.8" y="60.9" transform="rotate(-90 119.8 60.9)">1M</text>
<text x="148.5" y="65.1">LTV-814</text>
<text x="127.4" y="69.2">1K</text>
<text x="127.4" y="67.4">R4</text>
<text x="190.9" y="100.4">R8</text>
<text x="190.1" y="102.2">300R</text>
<text x="201" y="125.8">R5</text>
<text x="200.2" y="127.6">300R</text>
<text x="200.2" y="134">300R</text>
<text x="201" y="132.1">R6</text>
<text x="200.2" y="140.3">300R</text>
<text x="201" y="138.5">R7</text>
<text x="66.1" y="148">C5</text>
<text x="66.5" y="152.7">100nF</text>
</g>
<g font-size="1.4" fill="#840000">
<text x="159.8" y="45.7" transform="rotate(-90 159.8 45.7)">1</text>
<text x="159.8" y="52.1" transform="rotate(-90 159.8 52.1)">2</text>
<text x="140.6" y="57.1">1</text>
<text x="155.8" y="57.1">4</text>
<text x="140.6" y="62.2">2</text>
<text x="155.8" y="62.2">3</text>
<text x="202.2" y="101.6">1</text>
<text x="208.5" y="101.6">2</text>
<text x="190.1" y="127">1</text>
<text x="181.9" y="133.3">4</text>
<text x="190.1" y="133.3">2</text>
<text x="190.1" y="139.7">3</text>
</g>
<g font-size="1.1" fill="#004848">
<text x="42.2" y="21.2">+5V</text>
<text x="159.1" y="21.2">+5V</text>
<text x="181.9" y="97.4">+5V</text>
<text x="148.9" y="112.6">+5V</text>
<text x="176.8" y="129.1">+5V</text>
<text x="87.9" y="138">+5V</text>
</g>
</svg>
